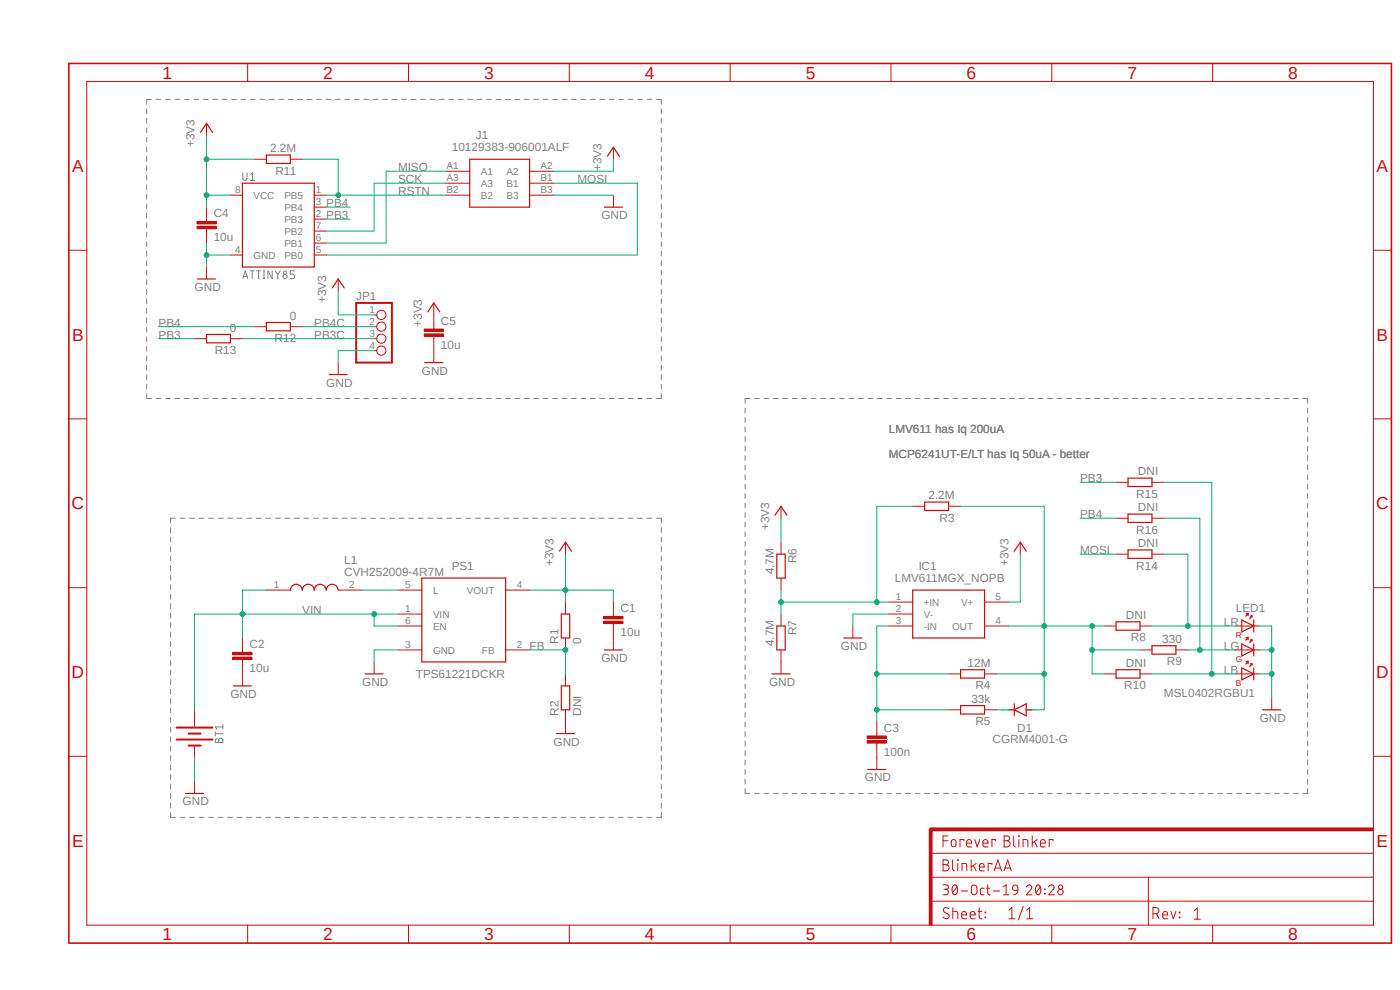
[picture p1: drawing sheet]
<svg xmlns="http://www.w3.org/2000/svg" width="297mm" height="210mm" viewBox="0 0 297 210" stroke-linecap="round" stroke-linejoin="round" font-family="sans-serif">
<path d="M14.3 13.2l281.2 187.2M295.5 13.2l-281.2 187.2" fill="none" stroke="#fff" stroke-width=".21"/>
<g fill="none" stroke="#808080" stroke-width=".21">
<path d="M31.1 23.1v1M31.1 25.1v1M31.1 27.1v1.1M31.1 29.1v1M31.1 31.2v1M31.1 33.2v1M31.1 35.2v1M31.1 37.2v1M31.1 39.2v1M32.1 21.1h-1v1M33.1 21.1h1M35.1 21.1h1"/>
<path d="M37.1 21.1h1M39.1 21.1h1M41.1 21.1h1M43.1 21.1h1.1M45.1 21.1h1M47.1 21.1h1M49.1 21.1h1.1M51.1 21.1h1.1M51.5 36.7v1.1a.45 .45 0 0 0 .2 .4 .45 .45 0 0 0 .5 0l.2-.4v-1.1M53.1 21.1h1M53.1 37l.5-.3v1.6M53.1 38.3h.9"/>
<path d="M55.2 21.1h.9M57.1 21.1h1.1M59.1 21.1h1.1M61.2 21.1h.9M63.2 21.1h1M65.2 21.1h1M67.2 21.1h1M69.2 21.1h1M71.2 21.1h1M73.2 21.1h1M75.2 21.1h1M77.2 21.1h1"/>
<path d="M79.2 21.1h1M81.2 21.1h1M83.2 21.1h1M85.2 21.1h1M87.2 21.1h1M89.2 21.1h1M91.2 21.1h1M93.2 21.1h1M95.2 21.1h1M97.2 21.1h1M99.2 21.1h1M101.2 21.1h1"/>
<path d="M103.3 21.1h.9M105.2 21.1h1.1M107.2 21.1h1M109.3 21.1h.9M111.3 21.1h1M113.2 21.1h1.1M115.2 21.1h1M117.3 21.1h1M119.3 21.1h1M121.2 21.1h1.1M123.3 21.1h.9M125.3 21.1h1"/>
<path d="M127.3 21.1h1M129.3 21.1h1M131.3 21.1h1M133.3 21.1h1M135.3 21.1h1M137.3 21.1h1M139.3 21.1h1v1M140.3 23.1v1M140.3 25.1v1M140.3 27.1v1.1M140.3 29.1v1M140.3 31.2v1"/>
<path d="M140.3 33.2v1M140.3 35.2v1M140.3 37.2v1M140.3 39.2v1M31.1 41.2v1M31.1 43.3v1M31.1 45.3v1M31.1 47.3v1M31.1 49.3v1M31.1 51.3v1M31.1 53.3v1M31.1 55.3v1"/>
<path d="M31.1 57.4v1M31.1 59.4v1M51.5 59.1l.5-1.7 .6 1.7M51.6 58.7h.9M53 57.4h.9M53.5 57.4v1.7M54.4 57.4h.9M54.9 57.4v1.7M55.8 57.4h.4M55.8 59.1h.4M56 57.4v1.7M57.7 57.4v1.7l-.8-1.7v1.7"/>
<path d="M58.4 57.4l.5 .9M58.9 58.3v.8M59.5 57.4l-.6 .9M62.5 57.4h-.9v.8h.5l.4 .3a.4 .4 0 0 1-.4 .6h-.5M140.3 41.2v1M140.3 43.3v1M140.3 45.3v1M140.3 47.3v1M140.3 49.3v1M140.3 51.3v1M140.3 53.3v1M140.3 55.3v1"/>
<path d="M140.3 57.4v1M140.3 59.4v1M31.1 61.4v1M31.1 63.4v1M31.1 65.4v1M31.1 67.4v1.1M31.1 69.4v1M31.1 71.5v1M31.1 73.4v1.1M31.1 75.5v1M31.1 77.5v1M31.1 79.5v1"/>
<path d="M140.3 61.4v1M140.3 63.4v1M140.3 65.4v1M140.3 67.4v1.1M140.3 69.4v1M140.3 71.5v1M140.3 73.4v1.1M140.3 75.5v1M140.3 77.5v1M140.3 79.5v1M31.1 81.5v1M31.1 83.5v1h1"/>
<path d="M33.1 84.5h1M35.1 84.5h1M37.1 84.5h1M39.1 84.5h1M41.1 84.5h1M43.1 84.5h1.1M45.1 84.5h1M47.1 84.5h1M49.1 84.5h1.1M51.1 84.5h1.1M53.1 84.5h1M55.2 84.5h.9"/>
<path d="M57.1 84.5h1.1M59.1 84.5h1.1M61.2 84.5h.9M63.2 84.5h1M65.2 84.5h1M67.2 84.5h1M69.2 84.5h1M71.2 84.5h1M73.2 84.5h1M75.2 84.5h1M77.2 84.5h1M79.2 84.5h1"/>
<path d="M81.2 84.5h1M83.2 84.5h1M85.2 84.5h1M87.2 84.5h1M89.2 84.5h1M91.2 84.5h1M93.2 84.5h1M95.2 84.5h1M97.2 84.5h1M99.2 84.5h1M101.2 84.5h1M103.3 84.5h.9"/>
<path d="M105.2 84.5h1.1M107.2 84.5h1M109.3 84.5h.9M111.3 84.5h1M113.2 84.5h1.1M115.2 84.5h1M117.3 84.5h1M119.3 84.5h1M121.2 84.5h1.1M123.3 84.5h.9M125.3 84.5h1M127.3 84.5h1"/>
<path d="M129.3 84.5h1M131.3 84.5h1M133.3 84.5h1M135.3 84.5h1M137.3 84.5h1M140.3 81.5v1M140.3 83.5v1h-1M158.1 86.6v1M158.1 88.6v1M158.1 90.6v1M158.1 92.6v1M158.1 94.7v1"/>
<path d="M158.1 96.6v1.1M158.1 98.7v1M159.1 84.5h-1v1.1M160.1 84.5h1M162.1 84.5h1M164.1 84.5h1M166.1 84.5h1M168.1 84.5h1M170.1 84.5h1M172.1 84.5h1M174.1 84.5h1M176.1 84.5h1"/>
<path d="M178.1 84.5h1M180.1 84.5h1M182.1 84.5h1M184.1 84.5h1.1M186.1 84.5h1.1M188.2 84.5h.9M190.2 84.5h1M192.2 84.5h1M194.2 84.5h1M196.2 84.5h1M198.2 84.5h1M200.2 84.5h1"/>
<path d="M202.2 84.5h1M204.2 84.5h1M206.2 84.5h1M208.2 84.5h1M210.2 84.5h1M212.2 84.5h1M214.2 84.5h1M216.2 84.5h1.1M218.2 84.5h1M220.3 84.5h.9M222.2 84.5h1.1M224.2 84.5h1.1"/>
<path d="M226.3 84.5h1M228.3 84.5h1M230.3 84.5h1M232.3 84.5h1M234.3 84.5h1M236.3 84.5h1M238.3 84.5h1M240.3 84.5h1M242.3 84.5h1M244.3 84.5h1M246.3 84.5h1M248.3 84.5h1"/>
<path d="M250.3 84.5h1M252.3 84.5h1M254.3 84.5h1.1M256.3 84.5h1M258.4 84.5h1M260.3 84.5h1.1M262.4 84.5h1M264.4 84.5h1M266.4 84.5h1M268.4 84.5h1M270.4 84.5h1M272.4 84.5h1"/>
<path d="M274.4 84.5h1M276.4 84.5h1v1.1M277.4 86.6v1M277.4 88.6v1M277.4 90.6v1M277.4 92.6v1M277.4 94.7v1M277.4 96.6v1.1M277.4 98.7v1M36.2 112v1M36.2 114v1M36.2 116v1"/>
<path d="M36.2 118v1M37.2 109.9h-1v1.1M38.2 109.9h1M40.2 109.9h1M42.2 109.9h1.1M44.3 109.9h1M46.3 109.9h1M48.3 109.9h1M50.3 109.9h1.1M52.4 109.9h1M54.4 109.9h1M56.4 109.9h1"/>
<path d="M58.4 109.9h1M60.5 109.9h1M62.5 109.9h1M64.5 109.9h1M66.5 109.9h1M68.5 109.9h1.1M70.6 109.9h1M72.6 109.9h1M74.6 109.9h1M76.6 109.9h1M78.7 109.9h1M80.6 109.9h1.1"/>
<path d="M82.7 109.9h1M84.7 109.9h1M86.7 109.9h1.1M88.7 109.9h1M90.8 109.9h1M92.8 109.9h1M94.8 109.9h1M96.8 109.9h1M98.8 109.9h1.1M100.9 109.9h1M102.9 109.9h1M104.9 109.9h1"/>
<path d="M106.9 109.9h1M109 109.9h1M111 109.9h1M113 109.9h1M115 109.9h1M117.1 109.9h1M119 109.9h1.1M121.1 109.9h1M123.1 109.9h1M125.1 109.9h1.1M127.1 109.9h1.1M129.2 109.9h1"/>
<path d="M131.2 109.9h1M133.2 109.9h1M135.2 109.9h1.1M137.2 109.9h1.1M139.3 109.9h1v1.1M140.3 112v1M140.3 114v1M140.3 116v1M140.3 118v1M158.1 100.7v1M158.1 102.7v1.1M158.1 104.7v1"/>
<path d="M158.1 106.8v1M158.1 108.8v1M158.1 110.8v1M158.1 112.8v1M158.1 114.9v1M158.1 116.8v1.1M158.1 118.9v1M277.4 100.7v1M277.4 102.7v1.1M277.4 104.7v1M277.4 106.8v1M277.4 108.8v1"/>
<path d="M277.4 110.8v1M277.4 112.8v1M277.4 114.9v1M277.4 116.8v1.1M277.4 118.9v1M36.2 120v1M36.2 122v1.1M36.2 124v1.1M36.2 126.1v1M36.2 128.1v1M36.2 130.1v1M36.2 132.1v1"/>
<path d="M36.2 134.1v1M36.2 136.1v1.1M36.2 138.1v1M140.3 120v1M140.3 122v1.1M140.3 124v1.1M140.3 126.1v1M140.3 128.1v1M140.3 130.1v1M140.3 132.1v1M140.3 134.1v1M140.3 136.1v1.1"/>
<path d="M140.3 138.1v1M158.1 120.9v1M158.1 122.9v1M158.1 124.9v1M158.1 127v1M158.1 128.9v1.1M158.1 131v1M158.1 133v1M158.1 135v1M158.1 137v1M158.1 139.1v1M277.4 120.9v1"/>
<path d="M277.4 122.9v1M277.4 124.9v1M277.4 127v1M277.4 128.9v1.1M277.4 131v1M277.4 133v1M277.4 135v1M277.4 137v1M277.4 139.1v1M36.2 140.2v1M36.2 142.2v1M36.2 144.2v1"/>
<path d="M36.2 146.2v1M36.2 148.2v1M36.2 150.2v1.1M36.2 152.2v1M36.2 154.3v1M36.2 156.3v1M36.2 158.3v1M45.7 155.2v.9M45.7 155.7h1.6M45.8 156.8a.38 .38 0 0 1 .6 .3 .45 .45 0 0 1 .3-.5 .45 .45 0 0 1 .5 .2l.1 .7h-1.6zM46.4 157.1v.4M47.3 153.8v.9"/>
<path d="M47.3 154.2h-1.6l.3 .5M140.3 140.2v1M140.3 142.2v1M140.3 144.2v1M140.3 146.2v1M140.3 148.2v1M140.3 150.2v1.1M140.3 152.2v1M140.3 154.3v1M140.3 156.3v1M140.3 158.3v1M158.1 141.1v1"/>
<path d="M158.1 143.1v1M158.1 145.1v1M158.1 147.1v1.1M158.1 149.1v1.1M158.1 151.2v1M158.1 153.2v1M158.1 155.2v1M158.1 157.2v1M158.1 159.3v1M277.4 141.1v1M277.4 143.1v1M277.4 145.1v1"/>
<path d="M277.4 147.1v1.1M277.4 149.1v1.1M277.4 151.2v1M277.4 153.2v1M277.4 155.2v1M277.4 157.2v1M277.4 159.3v1M36.2 160.3v1M36.2 162.3v1M36.2 164.3v1.1M36.2 166.4v.9M36.2 168.4v1"/>
<path d="M36.2 170.4v1M36.2 172.4v1h1M38.2 173.4h1M40.2 173.4h1M42.2 173.4h1.1M44.3 173.4h1M46.3 173.4h1M48.3 173.4h1M50.3 173.4h1.1M52.4 173.4h1M54.4 173.4h1M56.4 173.4h1"/>
<path d="M58.4 173.4h1M60.5 173.4h1M62.5 173.4h1M64.5 173.4h1M66.5 173.4h1M68.5 173.4h1.1M70.6 173.4h1M72.6 173.4h1M74.6 173.4h1M76.6 173.4h1M78.7 173.4h1M80.6 173.4h1.1"/>
<path d="M82.7 173.4h1M84.7 173.4h1M86.7 173.4h1.1M88.7 173.4h1M90.8 173.4h1M92.8 173.4h1M94.8 173.4h1M96.8 173.4h1M98.8 173.4h1.1M100.9 173.4h1M102.9 173.4h1M104.9 173.4h1"/>
<path d="M106.9 173.4h1M109 173.4h1M111 173.4h1M113 173.4h1M115 173.4h1M117.1 173.4h1M119 173.4h1.1M121.1 173.4h1M123.1 173.4h1M125.1 173.4h1.1M127.1 173.4h1.1M129.2 173.4h1"/>
<path d="M131.2 173.4h1M133.2 173.4h1M135.2 173.4h1.1M137.2 173.4h1.1M140.3 160.3v1M140.3 162.3v1M140.3 164.3v1.1M140.3 166.4v.9M140.3 168.4v1M140.3 170.4v1M140.3 172.4v1h-1M158.1 161.2v1.1"/>
<path d="M158.1 163.3v1M158.1 165.3v1M158.1 167.3v1h1M160.1 168.3h1M162.1 168.3h1M164.1 168.3h1M166.1 168.3h1M168.1 168.3h1M170.1 168.3h1M172.1 168.3h1M174.1 168.3h1M176.1 168.3h1"/>
<path d="M178.1 168.3h1M180.1 168.3h1M182.1 168.3h1M184.1 168.3h1.1M186.1 168.3h1.1M188.2 168.3h.9M190.2 168.3h1M192.2 168.3h1M194.2 168.3h1M196.2 168.3h1M198.2 168.3h1M200.2 168.3h1"/>
<path d="M202.2 168.3h1M204.2 168.3h1M206.2 168.3h1M208.2 168.3h1M210.2 168.3h1M212.2 168.3h1M214.2 168.3h1M216.2 168.3h1.1M218.2 168.3h1M220.3 168.3h.9M222.2 168.3h1.1M224.2 168.3h1.1"/>
<path d="M226.3 168.3h1M228.3 168.3h1M230.3 168.3h1M232.3 168.3h1M234.3 168.3h1M236.3 168.3h1M238.3 168.3h1M240.3 168.3h1M242.3 168.3h1M244.3 168.3h1M246.3 168.3h1M248.3 168.3h1"/>
<path d="M250.3 168.3h1M252.3 168.3h1M254.3 168.3h1.1M256.3 168.3h1M258.4 168.3h1M260.3 168.3h1.1M262.4 168.3h1M264.4 168.3h1M266.4 168.3h1M268.4 168.3h1M270.4 168.3h1M272.4 168.3h1"/>
<path d="M274.4 168.3h1M277.4 161.2v1.1M277.4 163.3v1M277.4 165.3v1M277.4 167.3v1h-1"/>
<circle cx="60.5" cy="58.6" r=".45"/>
<circle cx="60.5" cy="57.8" r=".35"/>
</g>
<path d="M37.5 154.3h7.6M37.5 156.9h7.6M40 155.6h2.5M40 158.2h2.5" fill="none" stroke="#c90d0c" stroke-width=".42"/>
<path d="M51.4 137.9v.5M51.4 139.9v.5M41.3 150.6v3.5M41.3 158.2v2.5M41.3 165.8v2.5" fill="none" stroke="#c90d0c" stroke-width=".21"/>
<path d="M39.4 168.3h3.8" fill="none" stroke="#c90d0c" stroke-width=".25"/>
<path d="M49.4 139.4h4.1v.5h-4.1z" fill-rule="evenodd" fill="#c90d0c"/>
<path d="M49.4 139.4h4.1v.5h-4.1z" fill="none" stroke="#c90d0c" stroke-width=".21"/>
<path d="M49.4 138.4h4.1v.5h-4.1z" fill-rule="evenodd" fill="#c90d0c"/>
<path d="M49.4 138.4h4.1v.5h-4.1zM51.4 135.3v2.6M51.4 140.4v2.6" fill="none" stroke="#c90d0c" stroke-width=".21"/>
<path d="M197.1 175.9h.6v20.4h-.6z" fill-rule="evenodd" fill="#c90d0c"/>
<path d="M197.1 175.9h.6v20.4h-.6z" fill="none" stroke="#c90d0c" stroke-width=".21"/>
<path d="M197.4 175.6h94v.6h-94z" fill-rule="evenodd" fill="#c90d0c"/>
<g fill="none" stroke="#c90d0c" stroke-width=".21">
<path d="M18.4 17.3h273v179h-273zM52.5 13.5v3.8M86.7 13.5v3.8M120.8 13.5v3.8M154.9 13.5v3.8M189 13.5v3.8M223.1 13.5v3.8M257.3 13.5v3.8M14.6 53.1h3.8M291.4 53.1h3.8M14.6 88.9h3.8M291.4 88.9h3.8"/>
<path d="M14.6 124.7h3.8M84.4 130.3h5.1M84.4 132.8h5.1M84.4 137.9h5.1M84.4 125.2h5.1M107.3 137.9h5.1M107.3 125.2h5.1M130.1 130.3v.5M130.1 132.3v.5M188.6 127.7h5M188.6 130.3h5M188.6 132.8h5"/>
<path d="M208.9 127.7h5M208.9 132.8h5M291.4 124.7h3.8M51.4 143v2.5M79.4 140.4v2.6M14.6 160.4h3.8M197.4 175.6h94v.6h-94zM200.1 178.4h1M201.1 177.3h-1v2.4M202 178.2a.5 .5 0 0 1 .5-.1 .5 .5 0 0 1 .3 .5v.6a.51 .51 0 0 1-.5 .4 .51 .51 0 0 1-.5-.4zM204.5 178.4v-.3h-.8v1.6M205.1 178.9h1a.55 .55 0 0 0-.4-.8 .55 .55 0 0 0-.6 .5v.9l.3 .2h.7"/>
<path d="M206.8 178.1l.5 1.6 .6-1.6M208.5 178.9h1.1a.55 .55 0 0 0-.4-.8 .55 .55 0 0 0-.7 .5l.1 .9 .3 .2h.7M211.2 178.4v-.3h-.8v1.6M213 177.3h.7a.51 .51 0 0 1 .5 .5 .51 .51 0 0 1-.5 .6 .66 .66 0 0 1 .6 .6 .66 .66 0 0 1-.6 .7h-.7zM213 178.4h.7M215.1 177.3v2l.3 .4M216.1 177.3l.1 .2zM216.2 178.1v1.6M217 179.7v-1.6h.9l.1 .2 .1 1.4M219 177.3v2.4M219.5 178.6l.5 1.1M220 178.1l-1 .8"/>
<path d="M220.7 178.9h1a.54 .54 0 0 0-.3-.8 .54 .54 0 0 0-.7 .5v.7l.2 .3 .8 .1M223.4 178.4v-.3h-.8v1.6M291.4 160.4h3.8M52.5 196.3v3.8M86.7 196.3v3.8M120.8 196.3v3.8M154.9 196.3v3.8M189 196.3v3.8M197.4 191.2h94M197.4 186.1h94M197.4 181h94M200.1 182.4h.6a.51 .51 0 0 1 .5 .5 .51 .51 0 0 1-.5 .5 .66 .66 0 0 1 .7 .7 .66 .66 0 0 1-.7 .6h-.6z"/>
<path d="M200.1 187.7h.6a.47 .47 0 0 1 .5 .5 .47 .47 0 0 1-.5 .4h-.4M200.1 183.4h.6M200.7 188.6a.59 .59 0 0 1 .5 .6 .59 .59 0 0 1-.5 .6h-.6M201.3 192.7a.61 .61 0 0 0-.8-.1 .61 .61 0 0 0-.3 .7 1.75 1.75 0 0 1 1.2 1.1l-.1 .2a.75 .75 0 0 1-1.2 0M202.1 182.4v2l.4 .3M202.1 193.3h.7l.3 .2 .1 1.4M202.1 192.5v2.4M202.2 187.9a.44 .44 0 0 1 .8 .1 1.31 1.31 0 0 1-.4 1.8h-.2a1.47 1.47 0 0 1-.2-1.9zM203 188.2l-.9 1.2M203.2 182.4l.1 .1zM203.2 183.2v1.5M203.9 189h1.4"/>
<path d="M204 194.1h1.1a.55 .55 0 0 0-.4-.8 .55 .55 0 0 0-.7 .5l.1 .9 .3 .2h.7M204.1 184.7v-1.5h.8l.2 .2v1.3M205.8 194.1h1.1a.55 .55 0 0 0-.4-.8 .55 .55 0 0 0-.7 .5l.1 .9 .3 .2h.7M206 182.4v2.3M206.3 187.8a.63 .63 0 0 1 1 .5v.9a.59 .59 0 0 1-.6 .6 .59 .59 0 0 1-.6-.6v-.9zM206.5 183.6l.6 1.1M207.1 183.2l-1.1 .7M207.5 193.3h.8M207.7 192.5v2l.2 .3 .4 .1M207.8 183.9h1a.54 .54 0 0 0-.4-.7 .54 .54 0 0 0-.6 .5v.7l.1 .3h.9M208.8 188.4l-.6 .1-.2 .3v.9l.8 .1M209 193.5l.1 .1z"/>
<path d="M209 194.6l.1 .1zM209.3 188.4h.7M209.5 187.7v1.8l.2 .3h.3M210.4 183.4v-.2h-.8v1.5M210.7 189h1.4M210.9 184.7l.8-2.3 .8 2.3M211.1 184.1h1.2M212.9 189.8h1.1M212.9 188.2l.5-.5v2.1M213 184.7l.8-2.3 .7 2.3M213.2 184.1h1.2M214 194.9h1.3"/>
<path d="M214 193.1l.7-.6v2.4M215 187.8a.59 .59 0 0 1 .9 .5v.6h-.6a.6 .6 0 0 1-.5-.5 .6 .6 0 0 1 .2-.6zM215.9 188.9a.94 .94 0 0 1-.9 .9M217.1 192.3l-1.1 2.9M217.7 188.2a.58 .58 0 0 1 .8-.5 .58 .58 0 0 1 .2 .9l-1 1.2h1.2M217.8 194.9h1.3M217.8 193.1l.6-.6v2.4M219.9 187.9a.41 .41 0 0 1 .4-.2 .41 .41 0 0 1 .3 .3 1.36 1.36 0 0 1-.3 1.8h-.2a1.47 1.47 0 0 1-.2-1.9zM220.7 188.2l-.9 1.2M221.6 188.6l.1 .1zM221.6 189.5l.1 .2zM222.5 188.2a.58 .58 0 0 1 .8-.5 .58 .58 0 0 1 .2 .9l-1 1.2h1.1"/>
<path d="M223.1 196.3v3.8M243.6 186.1v10.2M244.6 193.8h.6a.66 .66 0 0 0 .7-.6 .66 .66 0 0 0-.7-.7h-.6v2.4M245.4 193.8l.5 1.1M246.7 194.1h1a.54 .54 0 0 0-.4-.8 .54 .54 0 0 0-.6 .5v.9l.4 .2h.6M248.4 193.3l.5 1.6 .6-1.6M250.2 194.6l.1 .1zM250.2 193.5l.1 .1zM253.4 193.2l.6-.5v2.3M253.4 195h1.3M257.3 196.3v3.8"/>
<circle cx="225" cy="189.2" r=".57"/>
<circle cx="225" cy="188.2" r=".47"/>
</g>
<path d="M198.7 175.9h-1.3v1.3" fill="none" stroke="#c90d0c" stroke-width=".64"/>
<path d="M14.6 13.5h280.6v186.6h-280.6z" fill="none" stroke="#c90d0c" stroke-width=".34"/>
<path d="M89.5 122.6h17.8v17.8h-17.8zM193.6 125.2h15.3v10.1h-15.3zM49.5 145.5h3.8M77.5 143h3.8" fill="none" stroke="#c90d0c" stroke-width=".25"/>
<path d="M128.1 131.8h4.1v.5h-4.1z" fill-rule="evenodd" fill="#c90d0c"/>
<path d="M128.1 131.8h4.1v.5h-4.1z" fill="none" stroke="#c90d0c" stroke-width=".21"/>
<path d="M128.1 130.8h4.1v.5h-4.1z" fill-rule="evenodd" fill="#c90d0c"/>
<g fill="none" stroke="#c90d0c" stroke-width=".21">
<path d="M120 115v2.6M193.6 107.4h2.6M201.3 107.4h2.5M216.5 115v2.6M56.5 125.2h5.1M71.8 125.2h5M120 127.7v2.6M120 135.3v2.6M128.1 130.8h4.1v.5h-4.1zM130.1 127.7v2.6M130.1 132.8v5.1M180.9 132.8v2.5"/>
<path d="M120 143v2.5M120 150.6v5M186 155.6v.5M186 157.6v.6M201.3 143h2.5M208.9 143h2.5"/>
</g>
<path d="M118.7 116.9l1.3-1.9 1.2 1.9M196.2 106.5h5.1v1.8h-5.1zM215.2 116.9l1.3-1.9 1.2 1.9M61.6 125.2a1.27 1.27 0 0 1 1.3-1.3 1.27 1.27 0 0 1 1.2 1.3 1.27 1.27 0 0 1 1.3-1.3 1.27 1.27 0 0 1 1.3 1.3 1.27 1.27 0 0 1 1.2-1.3 1.27 1.27 0 0 1 1.3 1.3 1.27 1.27 0 0 1 1.3-1.3 1.27 1.27 0 0 1 1.3 1.3M119.1 130.3h1.8v5h-1.8zM128.2 137.9h3.8M179 135.3h3.8M118.1 155.6h3.8M119.1 145.5h1.8v5.1h-1.8zM203.8 142.1h5.1v1.7h-5.1z" fill="none" stroke="#c90d0c" stroke-width=".25"/>
<path d="M184 157.1h4v.5h-4z" fill-rule="evenodd" fill="#c90d0c"/>
<path d="M184 157.1h4v.5h-4z" fill="none" stroke="#c90d0c" stroke-width=".21"/>
<path d="M184 156.1h4v.5h-4z" fill-rule="evenodd" fill="#c90d0c"/>
<g fill="none" stroke="#c90d0c" stroke-width=".21">
<path d="M43.8 26.2v2.5M54 33.8h2.5M61.6 33.8h2.5M94.6 36.3h5.1M94.6 38.9h5.1M112.4 36.3h5M112.4 38.9h5M130.1 31.2v2.6M43.8 46.5v.5M43.8 48.5v.5M43.8 56.6v2.6M48.9 54.1h2.5"/>
<path d="M48.9 41.4h2.5M66.7 51.6h2.5M66.7 54.1h2.5M66.7 46.5h2.5M66.7 43.9h2.5M66.7 41.4h2.5M66.7 49h2.5M71.8 59.2v2.5M94.6 41.4h5.1M112.4 41.4h5M130.1 41.4v2.5M41.3 71.8h2.5"/>
<path d="M48.9 71.8h2.5M54 69.3h2.5M61.6 69.3h2.5M71.8 76.9v2.6M79.4 66.8h.5M79.4 69.3h.5M79.4 71.8h.5M79.4 74.4h.5M165.7 107.4v2.5M165.7 115v2.6M236.8 117.6h2.5M236.8 102.3h2.5"/>
<path d="M236.8 109.9h2.5M244.4 117.6h2.5M244.4 102.3h2.5M244.4 109.9h2.5M165.7 122.6v2.6M165.7 130.3v2.5M165.7 137.9v5.1M234.2 132.8h2.6M241.9 132.8h2.5M241.9 137.9h2.5M249.5 137.9h2.5M262.2 132.8h5.1"/>
<path d="M262.2 137.9h5.1M184 156.1h4v.5h-4zM186 153.1v2.5M186 158.2v5M201.3 150.6h2.5M208.9 150.6h2.5M234.2 143h2.6M241.9 143h2.5M262.2 143h5.1M269.8 148v2.6"/>
<circle cx="80.9" cy="66.8" r=".98"/>
<circle cx="80.9" cy="74.4" r=".98"/>
<circle cx="80.9" cy="71.8" r=".98"/>
<circle cx="80.9" cy="69.3" r=".98"/>
</g>
<g fill="none" stroke="#c90d0c" stroke-width=".25">
<path d="M42.5 28.1l1.3-1.9 1.3 1.9M51.4 38.9h15.3v17.7h-15.3zM56.5 32.9h5.1v1.8h-5.1zM99.7 33.8h12.7v10.1h-12.7zM128.9 33.1l1.2-1.9 1.3 1.9M41.9 59.2h3.8M128.2 43.9h3.8M43.8 71h5.1v1.7h-5.1zM56.5 68.4h5.1v1.8h-5.1zM69.8 79.5h3.9M70.5 61.1l1.3-1.9 1.2 1.9M164.4 109.3l1.3-1.9 1.3 1.9"/>
<path d="M164.8 117.6h1.8v5h-1.8zM239.3 101.4h5.1v1.8h-5.1zM239.3 109.1h5.1v1.7h-5.1zM239.3 116.7h5.1v1.7h-5.1zM164.8 132.8h1.8v5.1h-1.8zM236.8 131.9h5.1v1.8h-5.1zM244.4 137h5.1v1.8h-5.1zM263.4 131.5l2.6 1.3-2.6 1.3zM263.4 136.6l2.6 1.3-2.6 1.2zM264.8 130.1l-.5 .6M264.8 130.1v.5M264.8 135.2v.4"/>
<path d="M264.8 130.1l-.4 .1M264.8 135.2l-.5 .6M264.8 135.2l-.4 .1M265.6 130.6l-.5 .7M265.6 130.6v.3M265.6 130.6l-.4 .1M265.6 135.7l-.5 .7M265.6 135.7v.3M265.6 135.7l-.4 .1M266 131.5v2.6M266 136.6v2.5M163.8 143h3.8"/>
<path d="M203.8 149.7h5.1v1.8h-5.1zM213.9 150.6h1.3M215.2 150.6l2.5-1.3v2.5zM215.2 149.3v2.5M217.7 150.6h1.3M236.8 142.1h5.1v1.7h-5.1zM263.4 141.7l2.6 1.3-2.6 1.2zM264.8 140.3v.4M264.8 140.3l-.5 .6M264.8 140.3h-.4M265.6 140.8l-.5 .6M265.6 140.8v.3"/>
<path d="M265.6 140.8h-.4M266 141.7v2.5M267.9 150.6h3.8M184.1 163.2h3.8"/>
</g>
<path d="M75.6 64.3h7.5v12.6h-7.5z" fill="none" stroke="#c90d0c" stroke-width=".42"/>
<path d="M41.8 48h4v.5h-4z" fill-rule="evenodd" fill="#c90d0c"/>
<path d="M41.8 48h4v.5h-4z" fill="none" stroke="#c90d0c" stroke-width=".21"/>
<path d="M41.8 47h4v.5h-4z" fill-rule="evenodd" fill="#c90d0c"/>
<path d="M41.8 47h4v.5h-4zM43.8 43.9v2.6M43.8 49v2.6M92 69.3v.5M92 71.3v.5" fill="none" stroke="#c90d0c" stroke-width=".21"/>
<path d="M90 70.8h4.1v.5h-4.1z" fill-rule="evenodd" fill="#c90d0c"/>
<path d="M90 70.8h4.1v.5h-4.1z" fill="none" stroke="#c90d0c" stroke-width=".21"/>
<path d="M90 69.8h4.1v.5h-4.1z" fill-rule="evenodd" fill="#c90d0c"/>
<path d="M90 69.8h4.1v.5h-4.1zM92 64.3v5M92 71.8v5.1" fill="none" stroke="#c90d0c" stroke-width=".21"/>
<path d="M90.1 76.9h3.8M90.8 66.2l1.2-1.9 1.3 1.9" fill="none" stroke="#c90d0c" stroke-width=".25"/>
<path d="M84.4 137.9h-5v2.5M188.6 130.3h-7.7v2.5M269.8 132.8v15.2M267.3 143h2.5M41.3 160.7v5.1" fill="none" stroke="#0dab76" stroke-width=".21"/>
<circle cx="269.8" cy="143" r=".51" fill="#0dab76"/>
<g fill="none" stroke="#0dab76" stroke-width=".21">
<path d="M267.3 137.9h2.5"/>
<circle cx="269.8" cy="143" r=".51"/>
</g>
<circle cx="269.8" cy="137.9" r=".51" fill="#0dab76"/>
<g fill="none" stroke="#0dab76" stroke-width=".21">
<path d="M43.8 51.6v5M43.8 54.1h5.1M117.4 41.4h12.7M79.4 74.4h-7.6v2.5M267.3 132.8h2.5"/>
<circle cx="269.8" cy="137.9" r=".51"/>
</g>
<circle cx="43.8" cy="54.1" r=".51" fill="#0dab76"/>
<g fill="none" stroke="#0dab76" stroke-width=".21">
<path d="M51.4 130.3h33M79.4 130.3v2.5h5"/>
<circle cx="43.8" cy="54.1" r=".51"/>
</g>
<circle cx="79.4" cy="130.3" r=".51" fill="#0dab76"/>
<g fill="none" stroke="#0dab76" stroke-width=".21">
<path d="M51.4 135.3v-5h-10.1v20.3"/>
<circle cx="79.4" cy="130.3" r=".51"/>
</g>
<circle cx="51.4" cy="130.3" r=".51" fill="#0dab76"/>
<g fill="none" stroke="#0dab76" stroke-width=".21">
<path d="M56.5 125.2h-5.1v5.1M76.8 125.2h7.6M112.4 137.9h7.6v5.1"/>
<circle cx="51.4" cy="130.3" r=".51"/>
</g>
<circle cx="120" cy="137.9" r=".51" fill="#0dab76"/>
<g fill="none" stroke="#0dab76" stroke-width=".21">
<path d="M112.4 125.2h17.7v2.5M120 125.2v2.5"/>
<circle cx="120" cy="137.9" r=".51"/>
</g>
<circle cx="120" cy="125.2" r=".51" fill="#0dab76"/>
<g fill="none" stroke="#0dab76" stroke-width=".21">
<path d="M43.8 28.7v12.7h5.1M43.8 33.8h10.2M130.1 33.8v2.5h-12.7M71.8 61.7v5.1h7.6M120 117.6v7.6M165.7 109.9v5.1M216.5 117.6v10.1h-2.6"/>
<circle cx="120" cy="125.2" r=".51"/>
</g>
<circle cx="43.8" cy="33.8" r=".51" fill="#0dab76"/>
<g fill="none" stroke="#0dab76" stroke-width=".21">
<path d="M43.8 41.4v2.5"/>
<circle cx="43.8" cy="33.8" r=".51"/>
</g>
<circle cx="43.8" cy="41.4" r=".51" fill="#0dab76"/>
<g fill="none" stroke="#0dab76" stroke-width=".21">
<path d="M193.6 107.4h-7.6v20.3M165.7 127.7h22.9M165.7 125.2v5.1"/>
<circle cx="43.8" cy="41.4" r=".51"/>
</g>
<circle cx="186" cy="127.7" r=".51" fill="#0dab76"/>
<circle cx="186" cy="127.7" r=".51" fill="none" stroke="#0dab76" stroke-width=".21"/>
<circle cx="165.7" cy="127.7" r=".51" fill="#0dab76"/>
<g fill="none" stroke="#0dab76" stroke-width=".21">
<path d="M203.8 107.4h17.7v35.6h-10.1M213.9 132.8h7.6"/>
<circle cx="165.7" cy="127.7" r=".51"/>
</g>
<circle cx="221.5" cy="132.8" r=".51" fill="#0dab76"/>
<g fill="none" stroke="#0dab76" stroke-width=".21">
<path d="M221.5 132.8h10.2v10.2M221.5 143v7.6h-2.5"/>
<circle cx="221.5" cy="132.8" r=".51"/>
</g>
<circle cx="221.5" cy="143" r=".51" fill="#0dab76"/>
<g fill="none" stroke="#0dab76" stroke-width=".21">
<path d="M231.7 132.8h2.5"/>
<circle cx="221.5" cy="143" r=".51"/>
</g>
<circle cx="231.7" cy="132.8" r=".51" fill="#0dab76"/>
<g fill="none" stroke="#0dab76" stroke-width=".21">
<path d="M231.7 137.9h10.2"/>
<circle cx="231.7" cy="132.8" r=".51"/>
</g>
<circle cx="231.7" cy="137.9" r=".51" fill="#0dab76"/>
<g fill="none" stroke="#0dab76" stroke-width=".21">
<path d="M188.6 132.8h-2.6v10.2h15.3M186 150.6v2.5M231.7 143h2.5"/>
<circle cx="231.7" cy="137.9" r=".51"/>
</g>
<circle cx="186" cy="143" r=".51" fill="#0dab76"/>
<g fill="none" stroke="#0dab76" stroke-width=".21">
<path d="M186 143v7.6h15.3"/>
<circle cx="186" cy="143" r=".51"/>
</g>
<circle cx="186" cy="150.6" r=".51" fill="#0dab76"/>
<g fill="none" stroke="#0dab76" stroke-width=".21">
<path d="M254.6 109.9v28M252 137.9h10.2M211.4 150.6h2.5"/>
<circle cx="186" cy="150.6" r=".51"/>
</g>
<circle cx="254.5" cy="137.9" r=".51" fill="#0dab76"/>
<g fill="none" stroke="#0dab76" stroke-width=".21">
<path d="M246.9 109.9h7.7M252 117.6v15.2M244.4 132.8h17.8"/>
<circle cx="254.5" cy="137.9" r=".51"/>
</g>
<circle cx="252" cy="132.8" r=".51" fill="#0dab76"/>
<g fill="none" stroke="#0dab76" stroke-width=".21">
<path d="M246.9 117.6h5.1M257.1 102.3v40.7M244.4 143h17.8"/>
<circle cx="252" cy="132.8" r=".51"/>
</g>
<circle cx="257.1" cy="143" r=".51" fill="#0dab76"/>
<g fill="none" stroke="#0dab76" stroke-width=".21">
<path d="M71.8 33.8v7.6M94.6 36.3h-12.7v15.3h-12.7M94.6 38.9h-15.2v10.1h-10.2M69.2 41.4h25.4M246.9 102.3h10.2"/>
<circle cx="257.1" cy="143" r=".51"/>
</g>
<circle cx="71.8" cy="41.4" r=".51" fill="#0dab76"/>
<g fill="none" stroke="#0dab76" stroke-width=".21">
<path d="M64.1 33.8h7.7M117.4 38.9h17.8v15.2h-66M69.2 43.9h5.1M69.2 46.5h5.1M33.7 69.3h20.3M33.7 71.8h7.6M51.4 71.8h28M64.1 69.3h15.3M229.2 117.6h7.6M229.2 109.9h7.6M229.2 102.3h7.6"/>
<circle cx="71.8" cy="41.4" r=".51"/>
</g>
<g font-size="3.7" fill="#c90d0c">
<text x="34.5" y="16.7">1</text>
<text x="68.6" y="16.7">2</text>
<text x="102.7" y="16.7">3</text>
<text x="136.8" y="16.7">4</text>
<text x="170.9" y="16.7">5</text>
<text x="205.1" y="16.7">6</text>
<text x="239.2" y="16.7">7</text>
<text x="273.3" y="16.7">8</text>
<text x="15.3" y="36.5">A</text>
<text x="292.1" y="36.5">A</text>
<text x="15.3" y="72.3">B</text>
<text x="292.1" y="72.3">B</text>
<text x="15.2" y="108.1">C</text>
<text x="292" y="108.1">C</text>
<text x="15.2" y="143.9">D</text>
<text x="292" y="143.9">D</text>
<text x="15.3" y="179.7">E</text>
<text x="292.1" y="179.7">E</text>
<text x="34.5" y="199.5">1</text>
<text x="68.6" y="199.5">2</text>
<text x="102.7" y="199.5">3</text>
<text x="136.8" y="199.5">4</text>
<text x="170.9" y="199.5">5</text>
<text x="205.1" y="199.5">6</text>
<text x="239.2" y="199.5">7</text>
<text x="273.3" y="199.5">8</text>
</g>
<g font-size="2.5" fill="#808080">
<text x="100.9" y="29.6">J1</text>
<text x="41.3" y="31.2" transform="rotate(-90 41.3 31.2)">+3V3</text>
<text x="57.3" y="32.3">2.2M</text>
<text x="95.8" y="32.1">10129383-906001ALF</text>
<text x="58.4" y="37">R11</text>
<text x="84.5" y="36.3">MISO</text>
<text x="84.5" y="38.9">SCK</text>
<text x="84.5" y="41.4">RSTN</text>
<text x="122.5" y="38.9">MOSI</text>
<text x="127.6" y="36.3" transform="rotate(-90 127.6 36.3)">+3V3</text>
<text x="45.3" y="46.1">C4</text>
<text x="69.2" y="43.9">PB4</text>
<text x="69.2" y="46.5">PB3</text>
<text x="127.6" y="46.5">GND</text>
<text x="45.3" y="51.2">10u</text>
<text x="41.3" y="61.7">GND</text>
<text x="69.2" y="64.3" transform="rotate(-90 69.2 64.3)">+3V3</text>
<text x="75.6" y="63.6">JP1</text>
<text x="33.7" y="69.3">PB4</text>
<text x="33.7" y="71.8">PB3</text>
<text x="48.8" y="70.4">0</text>
<text x="61.5" y="67.8">0</text>
<text x="66.7" y="69.3">PB4C</text>
<text x="66.7" y="71.8">PB3C</text>
<text x="89.5" y="69.3" transform="rotate(-90 89.5 69.3)">+3V3</text>
<text x="93.6" y="69">C5</text>
<text x="45.6" y="75.1">R13</text>
<text x="58.3" y="72.6">R12</text>
<text x="93.6" y="74">10u</text>
<text x="69.2" y="82">GND</text>
<text x="89.5" y="79.5">GND</text>
<text x="188.6" y="91.9">LMV611 has Iq 200uA</text>
<text x="188.6" y="97.2">MCP6241UT-E/LT has Iq 50uA - better</text>
<text x="241.4" y="100.8">DNI</text>
<text x="197" y="105.9">2.2M</text>
<text x="229.2" y="102.3">PB3</text>
<text x="241" y="105.6">R15</text>
<text x="163.2" y="112.5" transform="rotate(-90 163.2 112.5)">+3V3</text>
<text x="199.3" y="110.7">R3</text>
<text x="229.2" y="109.9">PB4</text>
<text x="241" y="113.2">R16</text>
<text x="241.4" y="108.4">DNI</text>
<text x="73" y="119.7">L1</text>
<text x="169" y="119.5" transform="rotate(-90 169 119.5)">R6</text>
<text x="229.2" y="117.6">MOSI</text>
<text x="241.4" y="116">DNI</text>
<text x="73" y="122.3">CVH252009-4R7M</text>
<text x="95.8" y="121">PS1</text>
<text x="117.4" y="120.1" transform="rotate(-90 117.4 120.1)">+3V3</text>
<text x="164.2" y="121.8" transform="rotate(-90 164.2 121.8)">4.7M</text>
<text x="189.8" y="123.5">LMV611MGX_NOPB</text>
<text x="194.9" y="121">IC1</text>
<text x="214" y="120.1" transform="rotate(-90 214 120.1)">+3V3</text>
<text x="241" y="120.8">R14</text>
<text x="64.1" y="130.3">VIN</text>
<text x="131.7" y="129.9">C1</text>
<text x="238.8" y="131.3">DNI</text>
<text x="262.2" y="129.8">LED1</text>
<text x="53" y="137.5">C2</text>
<text x="112.4" y="137.9">FB</text>
<text x="118.5" y="136.6" transform="rotate(-90 118.5 136.6)">R1</text>
<text x="123.3" y="136.6" transform="rotate(-90 123.3 136.6)">0</text>
<text x="131.7" y="135">10u</text>
<text x="164.2" y="137.1" transform="rotate(-90 164.2 137.1)">4.7M</text>
<text x="169" y="134.7" transform="rotate(-90 169 134.7)">R7</text>
<text x="178.4" y="137.9">GND</text>
<text x="239.9" y="136.1">R8</text>
<text x="246.6" y="136.4">330</text>
<text x="259.6" y="132.8">LR</text>
<text x="259.6" y="137.9">LG</text>
<text x="53" y="142.6">10u</text>
<text x="88.2" y="143.9">TPS61221DCKR</text>
<text x="127.6" y="140.4">GND</text>
<text x="205.3" y="141.4">12M</text>
<text x="238.8" y="141.4">DNI</text>
<text x="247.5" y="141.1">R9</text>
<text x="259.6" y="143">LB</text>
<text x="48.9" y="148">GND</text>
<text x="76.8" y="145.5">GND</text>
<text x="163.2" y="145.5">GND</text>
<text x="206.1" y="149.1">33k</text>
<text x="206.9" y="146.2">R4</text>
<text x="238.5" y="146.2">R10</text>
<text x="246.9" y="147.8">MSL0402RGBU1</text>
<text x="118.5" y="151.9" transform="rotate(-90 118.5 151.9)">R2</text>
<text x="123.3" y="151.9" transform="rotate(-90 123.3 151.9)">DNI</text>
<text x="187.5" y="155.3">C3</text>
<text x="206.9" y="153.8">R5</text>
<text x="215.8" y="155.4">D1</text>
<text x="267.3" y="153.1">GND</text>
<text x="117.4" y="158.2">GND</text>
<text x="187.5" y="160.3">100n</text>
<text x="210.6" y="157.7">CGRM4001-G</text>
<text x="183.5" y="165.8">GND</text>
<text x="38.7" y="170.9">GND</text>
</g>
<g font-size="2.1" fill="#808080">
<text x="94.7" y="35.9">A1</text>
<text x="114.7" y="35.9">A2</text>
<text x="49.9" y="41">8</text>
<text x="67" y="41">1</text>
<text x="94.7" y="38.5">A3</text>
<text x="94.7" y="41">B2</text>
<text x="102" y="37.1">A1</text>
<text x="102" y="39.6">A3</text>
<text x="107.4" y="37.1">A2</text>
<text x="107.4" y="39.6">B1</text>
<text x="114.7" y="38.5">B1</text>
<text x="114.7" y="41">B3</text>
<text x="53.8" y="42.2">VCC</text>
<text x="60.3" y="47.2">PB3</text>
<text x="60.3" y="44.7">PB4</text>
<text x="60.3" y="42.2">PB5</text>
<text x="67" y="46.1">2</text>
<text x="67" y="43.6">3</text>
<text x="102" y="42.2">B2</text>
<text x="107.4" y="42.2">B3</text>
<text x="49.9" y="53.7">4</text>
<text x="60.3" y="52.3">PB1</text>
<text x="60.3" y="49.8">PB2</text>
<text x="67" y="51.2">6</text>
<text x="67" y="53.7">5</text>
<text x="67" y="48.6">7</text>
<text x="53.8" y="54.9">GND</text>
<text x="60.3" y="54.9">PB0</text>
<text x="78.4" y="66.4">1</text>
<text x="78.4" y="69">2</text>
<text x="78.4" y="71.5">3</text>
<text x="78.4" y="74">4</text>
<text x="58.1" y="124.8">1</text>
<text x="74.1" y="124.8">2</text>
<text x="86" y="124.8">5</text>
<text x="91.9" y="125.9">L</text>
<text x="99.1" y="125.9">VOUT</text>
<text x="109.6" y="124.8">4</text>
<text x="86" y="129.9">1</text>
<text x="91.9" y="131">VIN</text>
<text x="190.1" y="127.3">1</text>
<text x="190.1" y="129.9">2</text>
<text x="196" y="128.5">+IN</text>
<text x="196" y="131">V-</text>
<text x="203.9" y="128.5">V+</text>
<text x="211.2" y="127.3">5</text>
<text x="86" y="137.5">3</text>
<text x="86" y="132.4">6</text>
<text x="91.9" y="133.6">EN</text>
<text x="109.6" y="137.5">2</text>
<text x="190.1" y="132.4">3</text>
<text x="196" y="133.6">-IN</text>
<text x="202" y="133.6">OUT</text>
<text x="211.2" y="132.4">4</text>
<text x="91.9" y="138.6">GND</text>
<text x="102.2" y="138.6">FB</text>
</g>
<g font-size="1.8" fill="#c90d0c">
<text x="262.2" y="135.3">R</text>
<text x="262.2" y="140.4">G</text>
<text x="262.2" y="145.5">B</text>
</g>
<g font-size=".6" fill="#808080">
<text x="212.3" y="150.8">SpiceOrder 2</text>
<text x="217.4" y="150.8">SpiceOrder 1</text>
</g>
</svg>
